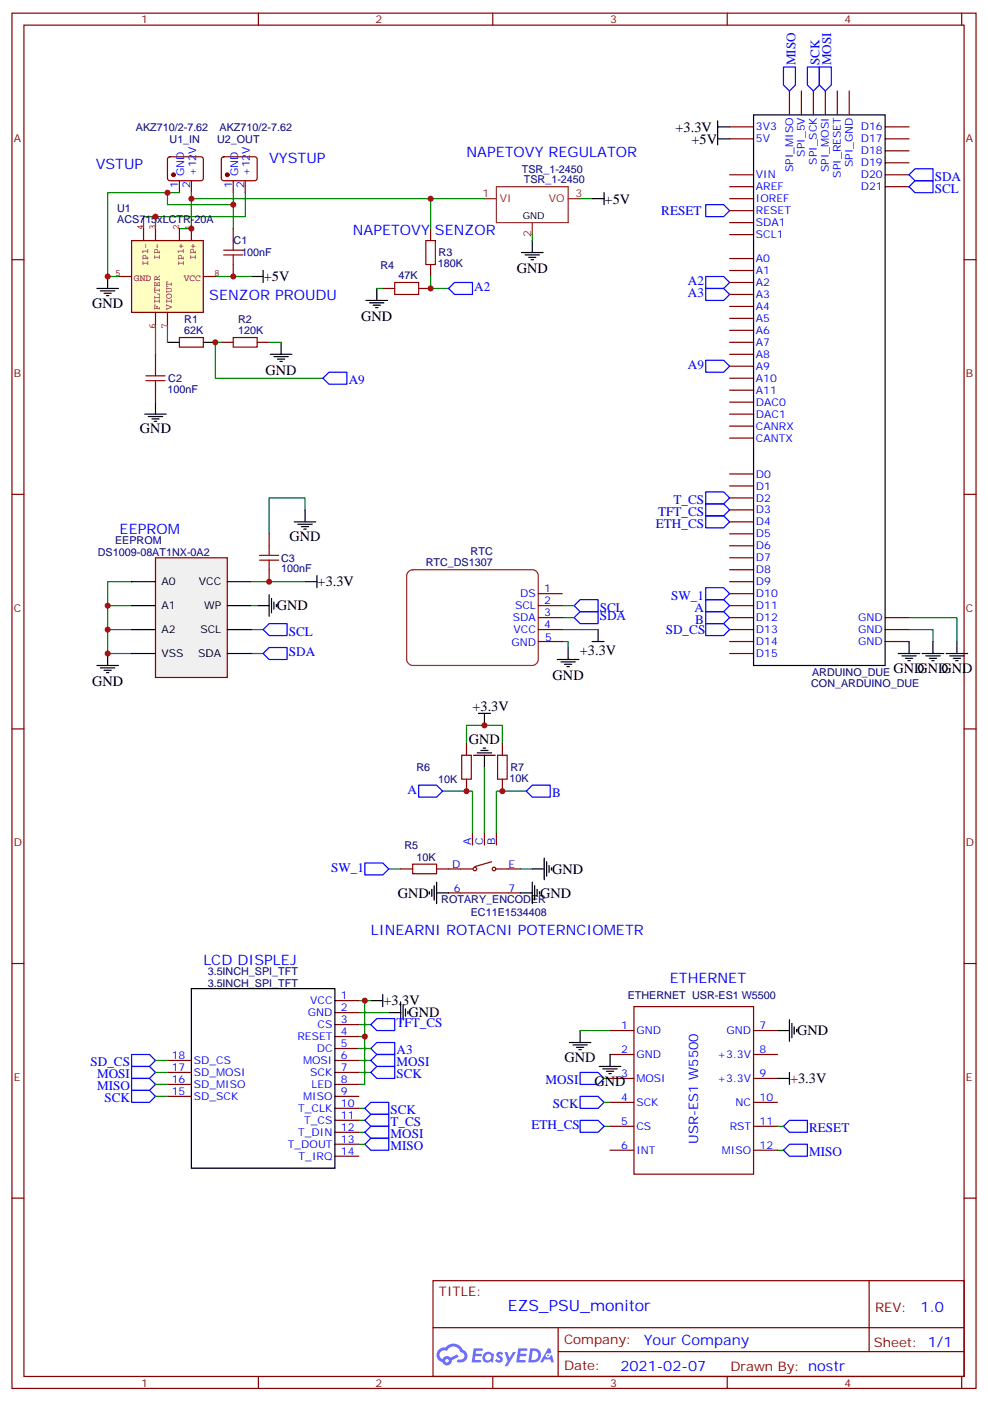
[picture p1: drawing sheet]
<svg xmlns="http://www.w3.org/2000/svg" width="291mm" height="413mm" viewBox="0 0 291 413" stroke-linecap="round" stroke-linejoin="round" font-family="sans-serif">
<g fill="none" stroke="#870000" stroke-width=".35">
<path d="M3.5 3.9h284.4v405.3h-284.4zM7.1 7.4h277.2v398.3h-277.2zM76.2 3.9v3.5M145.3 3.9v3.5M214.5 3.9v3.5M283.6 3.9v3.5M49.6 46.4l.5-.2 9.4 .1 .5 .6-.1 5.9-.6 .5-9.5-.1-.4-.6v-5.7zM52.9 53.3v3.5M56.4 53.3v3.5M3.5 76.6h3.6M127 67.4v3.5M127 78v3.5"/>
<path d="M284.3 76.6h3.6M52.9 99.5h7.1v2.8h-7.1zM112.9 85h3.5M123.5 85h3.5M65.3 100.9h3.5M75.8 100.9h3.6M3.5 145.7h3.6M284.3 145.7h3.6M3.5 214.8h3.6M284.3 214.8h3.6M132.3 256.1h7M139.3 245.5v3.6"/>
<path d="M142.9 245.5v3.6M145 254l-4.9 1.4M146.4 256.1h7.1M146.4 245.5v3.6M132.3 263.2h21.2M3.5 284h3.6M284.3 284h3.6M3.5 353.1h3.6M284.3 353.1h3.6M127.7 377.5h156.6v28.2h-156.6zM256.3 377.5v20.9M127.7 391.3h156.5"/>
<path d="M164.6 398.4h119.6M164.6 391.3v14.1M76.2 405.7v3.5M145.3 405.7v3.5M214.5 405.7v3.5M283.6 405.7v3.5"/>
<circle cx="140.1" cy="256.1" r=".53"/>
<circle cx="145.7" cy="256.1" r=".53"/>
</g>
<circle cx="51.2" cy="51.5" r=".53" fill="#870000" stroke="#870000" stroke-width=".35"/>
<g fill="none" stroke="#000" stroke-width=".35">
<path d="M28.6 85h6.3M29.6 85.7h4.3M30.7 86.4h2.1M31.4 87.1h.7M31.7 81.5v3.5M107.9 88.5h6.4M109 89.3h4.2M110.1 90h2.1M110.8 90.7h.7M111.1 85v3.5M45.9 118.5v3.6M49.4 100.9h3.5"/>
<path d="M60 100.9h3.5M79.7 104.4h6.4M80.8 105.1h4.2M81.8 105.8h2.2M82.5 106.5h.8M82.9 100.9v3.5M42.7 122.1h6.3M43.7 122.8h4.3M44.8 123.5h2.1M45.5 124.2h.7M75.8 178.5h3.6M79.4 175.3v6.4"/>
<path d="M80.1 176.4v4.2M80.8 177.4v2.2M81.5 178.2v.7M28.6 196.1h6.3M29.6 196.8h4.3M30.7 197.6h2.1M31.4 198.3h.7M31.7 192.6v3.5M141.1 210.3h3.5M142.9 210.3v3.5M139.7 222.6h6.3M140.8 221.9h4.2"/>
<path d="M141.8 221.2h2.1M142.5 220.5h.7M142.9 222.6v3.5M157 256.1h3.5M160.5 252.9v6.4M161.2 254v4.2M161.9 255.1v2.1M162.6 255.8v.7M109.4 294.9h3.5M112.9 293.2v3.5M114.7 298.4h3.5M118.2 295.3v6.3"/>
<path d="M118.9 296.3v4.3M119.6 297.4v2.1M120.3 298.1v.7M229.3 303.7h3.5M229.3 317.9h3.5M232.8 300.6v6.3M232.8 316.1v3.5M233.5 301.6v4.3M234.2 302.7v2.1M234.9 303.4v.7"/>
</g>
<path d="M125.6 70.9h2.8v7.1h-2.8zM68.8 99.5h7v2.8h-7zM116.4 83.3h7.1v3.5h-7.1z" fill="none" stroke="#a10000" stroke-width=".35"/>
<g fill="none" stroke="#008700" stroke-width=".35">
<path d="M52.9 56.8h-21.2v24.7h3.6M45.9 95.6v8.8M49.4 95.6v5.3M127 81.5v3.5h5.3M31.7 178.5h7.1M38.8 171.4h-7.1v21.2h7.1M31.7 185.6h7.1M74.1 185.6h3.5M74.1 192.6h3.5M130.5 233.2h8.8v12.3M155.2 233.2h-8.8v12.3M114.7 256.1h3.5"/>
<path d="M153.5 256.1h3.5M105.8 294.9h3.6M105.8 298.4h8.9M107.6 294.9v10.6h-1.8M105.8 302h3.6M105.8 312.6h3.6M105.8 316.1h3.6M107.6 305.5v14.1h-1.8M105.8 326.7h1.8M105.8 330.2h1.8M105.8 333.7h1.8"/>
</g>
<g fill="#5487ff">
<path d="M146.7 398.6a1.22 1.22 0 0 1 1.7 .3l-.4 .6a.47 .47 0 0 0-.3-.4 .47 .47 0 0 0-.5 .2l.1 .2a1.14 1.14 0 0 1 .8 1.8 1.14 1.14 0 0 1-1.9 0l-.2-.2 .5-.6 .7 .4a.29 .29 0 0 0 .3-.2 .29 .29 0 0 0-.2-.3 1.04 1.04 0 0 1-.6-1.8z"/>
<path d="M139.7 397.4h2.4l.3 .2-.2 .5h-1.8l-.1 .9h1.5l.3 .4-.3 .3h-1.6l-.2 1.1 1.7 .1 .2 .3-.2 .3-2.6 .1z"/>
<path d="M152.8 397.4h2.4l.3 .2-.1 .5h-1.8l-.2 .9h1.6l.3 .4-.4 .3h-1.6l-.1 1.1 1.7 .1 .2 .3-.2 .3-2.6 .1z"/>
<path d="M161.6 397.4h.7l.3 1.3-.6 .3a.69 .69 0 0 0-1 .3 .69 .69 0 0 0 .4 .9 .69 .69 0 0 0 .9-.6l.5-.3 .6 2.2h-.8l-.2-.8h-1.8l-.5 .8h-.8z"/>
<path d="M148.8 398.5h.8l.6 1.8 1.1-1.8h.9l-2.6 4.2h-.8l.9-1.6z"/>
<path d="M156.4 397.4l-.6 4.2h1.3a2.11 2.11 0 0 0 2.5-2.2 2.11 2.11 0 0 0-2.5-2zM157.1 398.1a1.39 1.39 0 0 1 1.7 1.5 1.39 1.39 0 0 1-1.8 1.2h-.3z"/>
<path d="M142.7 399a1.54 1.54 0 0 0-.1 2.2 1.54 1.54 0 0 0 2.2 .1l.6 .3 .3-2.3-.2-.3h-.4a1.49 1.49 0 0 0-2.4 0zM143 400a.94 .94 0 0 1 1.8 0 .94 .94 0 0 1-1.8 0z"/>
<path d="M129.4 397.8a2.18 2.18 0 0 0 1.1 3.7 1.44 1.44 0 0 0 1.6 .9 1.44 1.44 0 0 0 1.2-1.5l2-1-.5-.7-1.9 1a1.47 1.47 0 0 0-2.4 .4 1.39 1.39 0 0 1-.7-1.9 1.39 1.39 0 0 1 2-.5 2.12 2.12 0 0 1 2.2-1.3 2.12 2.12 0 0 1 1.9 1.7 1.14 1.14 0 0 1 1.1 1.4 1.14 1.14 0 0 1-1.7 .7 .43 .43 0 0 0-.5 .4 .43 .43 0 0 0 .4 .5 1.98 1.98 0 0 0 2.5-1.3 1.98 1.98 0 0 0-1.2-2.5 3.1 3.1 0 0 0-5.3-.7l-.9 .1zM131.3 401.1a.55 .55 0 0 1 1.1 0 .55 .55 0 0 1-1.1 0z"/>
<circle cx="161.6" cy="399.5" r=".26"/>
</g>
<path d="M157 69.1v1.8M63.5 81.5h10.6M65.3 100.9h-1.8v10.6h31.7M165.8 185.6h10.6M137.6 219.1v-5.3h10.6v5.3M142.9 226.1v19.4M178.2 332h1.7M229.3 339h1.8" fill="none" stroke="#008700" stroke-width=".35"/>
<g fill="none" stroke="#000" stroke-width=".35">
<path d="M77.6 79.7v3.6M153.8 74.4h6.4M154.9 75.1h4.2M155.9 75.8h2.1M156.6 76.6h.7M157 70.9v3.5M74.1 81.5h3.5M90 171.4h3.5M93.5 169.7v3.5M164.4 194.4h6.3M165.5 195.1h4.2M166.5 195.8h2.1"/>
<path d="M167.2 196.5h.7M167.6 190.9v3.5M174.6 189.1h3.6M176.4 185.6v3.5"/>
</g>
<path d="M65.5 46.4l.5-.2 9.4 .1 .4 .6v5.9l-.7 .5-9.4-.1-.4-.6v-5.7zM68.8 53.3v3.5M72.3 53.3v3.5" fill="none" stroke="#870000" stroke-width=".35"/>
<circle cx="67" cy="51.5" r=".53" fill="#870000" stroke="#870000" stroke-width=".35"/>
<path d="M142.9 58.6h3.5M146.4 55h21.2v10.6h-21.2zM167.6 58.6h3.5M157 65.6v3.5" fill="none" stroke="#8c2424" stroke-width=".35"/>
<path d="M45.9 164.4h21.1v35.3h-21.1z" fill="#f0f0f0" stroke="#870000" stroke-width=".35"/>
<g fill="none" stroke="#000" stroke-width=".35">
<path d="M211.7 37.4h3.5M211.7 35.6v3.6M222.2 33.9h38.9v162.2h-38.9zM86.8 153.8h6.3M87.8 154.5h4.3M88.9 155.2h2.1M89.6 155.9h.7M90 150.3v3.5M38.8 171.4h7.1M38.8 178.5h7.1M67 171.4h7.1M67 178.5h7.1"/>
<path d="M38.8 185.6h7.1M38.8 192.6h7.1M67 185.6h7.1M67 192.6h7.1M128.8 260v6.3M157 260v6.3M126.6 262.8v.7M127.4 262.1v2.1M128.1 261.1v4.2M128.8 263.2h3.5M153.5 263.2h3.5M157.7 261.1v4.2"/>
<path d="M158.4 262.1v2.1M159.1 262.8v.7M56.4 291.4h42.4v52.9h-42.4z"/>
</g>
<g fill="none" stroke="#a10000" stroke-width=".35">
<path d="M66 73.7h5.6M66 75.1h5.6M68.8 70.9v2.8M68.8 75.1v2.9M43 110.8h5.7M43 112.2h5.7M45.9 107.9v2.9M45.9 112.2v2.8M76.6 165.1h5.6M76.6 163.7h5.6M79.4 160.9v2.8M79.4 165.1v2.8"/>
<path d="M136.2 222.6h2.8v7.1h-2.8zM146.8 222.6h2.8v7.1h-2.8zM121.7 254.7h7.1v2.8h-7.1z"/>
</g>
<g fill="none" stroke="#870000" stroke-width=".35">
<path d="M215.2 37.4h7M232.8 26.8v7.1M236.4 26.8v7.1M239.9 26.8v7.1M243.4 26.8v7.1M246.9 26.8v7.1M250.5 26.8v7.1M261.1 37.4h7M215.2 51.5h7M215.2 40.9h7M215.2 55h7M215.2 58.6h7"/>
<path d="M261.1 51.5h7M261.1 40.9h7M261.1 55h7M261.1 44.4h7M261.1 48h7M68.8 67.4v3.5M68.8 78v3.5M215.2 62.1h7M215.2 65.6h7M215.2 69.1h7M215.2 76.2h7M215.2 79.7h7"/>
<path d="M215.2 83.3h7M215.2 86.8h7M215.2 90.3h7M215.2 93.8h7M215.2 97.4h7M45.9 104.4v3.5M45.9 115v3.5M215.2 100.9h7M215.2 104.4h7M215.2 107.9h7M215.2 111.5h7M215.2 115h7"/>
<path d="M215.2 118.5h7M215.2 122.1h7M215.2 125.6h7M215.2 129.1h7M215.2 139.7h7M79.4 157.3v3.6M215.2 143.2h7M215.2 150.3h7M215.2 153.8h7M215.2 157.3h7M215.2 146.8h7M79.4 167.9v3.5"/>
<path d="M215.2 160.9h7M215.2 164.4h7M215.2 167.9h7M215.2 171.4h7M215.2 175h7M215.2 178.5h7M215.2 182h7M215.2 185.6h7M215.2 189.1h7M215.2 192.6h7M261.1 182h7M261.1 185.6h7"/>
<path d="M261.1 189.1h7M137.6 219.1v3.5M148.2 219.1v3.5M137.6 229.7v3.5M148.2 229.7v3.5M118.2 256.1h3.5M128.8 256.1h3.5M98.8 294.9h7M98.8 298.4h7M187 296.7h35.2v49.4h-35.2zM49.4 312.6h7M49.4 316.1h7"/>
<path d="M49.4 319.6h7M98.8 302h7M98.8 305.5h7M98.8 309h7M98.8 312.6h7M98.8 316.1h7M98.8 319.6h7M179.9 303.7h7.1M179.9 310.8h7.1M179.9 317.9h7.1M222.2 303.7h7.1M222.2 310.8h7.1"/>
<path d="M222.2 317.9h7.1M49.4 323.1h7M98.8 323.1h7M98.8 326.7h7M98.8 330.2h7M98.8 333.7h7M98.8 337.3h7M179.9 324.9h7.1M179.9 332h7.1M179.9 339h7.1M222.2 324.9h7.1M222.2 332h7.1"/>
<path d="M222.2 339h7.1M98.8 340.8h7"/>
</g>
<g fill="none" stroke="#008700" stroke-width=".35">
<path d="M49.4 56.8v3.5h19.4M56.4 56.8v10.6h-3.5M56.4 58.6h86.5M68.8 56.8v10.6M72.3 56.8v7.1h-30v3.5M127 58.6v8.8M171.1 58.6h3.5M111.1 85h1.8M79.4 100.9h3.5M90 150.3v-3.5h-10.6v10.5M74.1 171.4h15.9M74.1 178.5h1.7"/>
<path d="M165.8 178.5h3.5M165.8 189.1h1.8v1.8M165.8 182h3.5M45.9 312.6h3.5M45.9 316.1h3.5M45.9 319.6h3.5M105.8 309h3.6M178.2 317.9h1.7M45.9 323.1h3.5M105.8 337.3h1.8M178.2 324.9h1.7M229.3 332h1.8"/>
</g>
<g fill="none" stroke="#00f" stroke-width=".35">
<path d="M231.1 19.8h3.5v5.2l-1.8 1.8-1.7-1.8zM238.1 19.8h3.6v5.2l-1.8 1.8-1.8-1.8zM241.7 19.8h3.5v5.2l-1.8 1.8-1.7-1.8zM269.9 53.3h5.3v3.5h-5.3l-1.8-1.8zM269.9 49.7h5.3v3.6h-5.3l-1.8-1.8zM208.1 60.3h5.3l1.8 1.8-1.8 1.8h-5.3zM132.3 85l1.8-1.7h5.2v3.5h-5.2zM208.1 85h5.3l1.8 1.8-1.8 1.7h-5.3zM208.1 81.5h5.3l1.8 1.8-1.8 1.7h-5.3zM97 109.7h5.3v3.5h-5.3l-1.8-1.7zM208.1 106.2h5.3l1.8 1.7-1.8 1.8h-5.3zM208.1 145h5.3l1.8 1.8-1.8 1.7h-5.3z"/>
<path d="M208.1 152h5.3l1.8 1.8-1.8 1.8h-5.3zM208.1 148.5h5.3l1.8 1.8-1.8 1.7h-5.3zM171.1 176.7h5.3v3.6h-5.3l-1.8-1.8zM208.1 173.2h5.3l1.8 1.8-1.8 1.7h-5.3zM208.1 176.7h5.3l1.8 1.8-1.8 1.8h-5.3zM77.6 192.6l1.8-1.7h5.3v3.5h-5.3zM79.4 183.8h5.3v3.5h-5.3l-1.8-1.7zM169.3 182l1.8-1.7h5.3v3.5h-5.3zM208.1 183.8h5.3l1.8 1.8-1.8 1.7h-5.3zM208.1 180.3h5.3l1.8 1.7-1.8 1.8h-5.3zM123.5 231.4h5.3l1.7 1.8-1.7 1.7h-5.3zM157 231.4h5.3v3.5h-5.3l-1.8-1.7z"/>
<path d="M107.6 254.4h5.3l1.8 1.7-1.8 1.8h-5.3zM38.8 317.9h5.3l1.8 1.7-1.8 1.8h-5.3zM38.8 314.3h5.3l1.8 1.8-1.8 1.8h-5.3zM38.8 310.8h5.3l1.8 1.8-1.8 1.7h-5.3zM109.4 302l1.7-1.8h5.3v3.5h-5.3zM111.1 310.8h5.3v3.5h-5.3l-1.7-1.7zM111.1 314.3h5.3v3.6h-5.3l-1.7-1.8zM111.1 307.3h5.3v3.5h-5.3l-1.7-1.8zM171.1 316.1h5.3l1.8 1.8-1.8 1.7h-5.3zM38.8 321.4h5.3l1.8 1.7-1.8 1.8h-5.3zM109.4 335.5h5.3v3.5h-5.3l-1.8-1.7zM109.4 324.9h5.3v3.5h-5.3l-1.8-1.7z"/>
<path d="M109.4 332h5.3v3.5h-5.3l-1.8-1.8zM109.4 328.4h5.3v3.6h-5.3l-1.8-1.8zM171.1 323.1h5.3l1.8 1.8-1.8 1.8h-5.3zM171.1 330.2h5.3l1.8 1.8-1.8 1.7h-5.3zM232.8 337.3h5.3v3.5h-5.3l-1.7-1.8zM232.8 330.2h5.3v3.5h-5.3l-1.7-1.7z"/>
</g>
<path d="M38.8 70.9h21.2v21.2h-21.2z" fill="#ffffc2" stroke="#850000" stroke-width=".35"/>
<path d="M42.3 67.4v3.5M45.9 67.4v3.5M52.9 67.4v3.5M56.4 67.4v3.5M35.3 81.5h3.5M45.9 92.1v3.5M49.4 92.1v3.5M60 81.5h3.5" fill="none" stroke="#850000" stroke-width=".35"/>
<path d="M45.9 63.9v3.5M268.1 185.6h7.1v3.5M268.1 182h14.1v7.1M171.1 303.7h8.8" fill="none" stroke="#008700" stroke-width=".35"/>
<path d="M120.5 168.4l1.2-.5h35.3a1.76 1.76 0 0 1 1.7 1.8v24.7a1.89 1.89 0 0 1-1.7 1.7h-35.3a1.89 1.89 0 0 1-1.8-1.7v-24.7z" fill="none" stroke="#8c2424" stroke-width=".35"/>
<path d="M158.7 178.5h7.1M158.7 175h7.1M158.7 182h7.1M158.7 185.6h7.1M158.7 189.1h7.1" fill="none" stroke="#870000" stroke-width=".35"/>
<g fill="none" stroke="#000" stroke-width=".35">
<path d="M211.7 39.2v3.5M174.6 58.6h3.6M178.2 56.8v3.5M211.7 40.9h3.5M264.9 192.6h6.4M266 193.3h4.2M267.1 194h2.1M267.8 194.7h.7M268.1 189.1v3.5M272 192.6h6.3M273 193.3h4.3M274.1 194h2.1"/>
<path d="M274.8 194.7h.7M275.2 189.1v3.5M279 192.6h6.4M280.1 193.3h4.2M281.2 194h2.1M281.9 194.7h.7M282.2 189.1v3.5M167.9 307.3h6.4M169 308h4.2M170 308.7h2.2M170.7 309.4h.7M171.1 303.7v3.6"/>
<path d="M176.7 314.3h6.4M177.8 315h4.2M178.9 315.7h2.1M179.6 316.4h.7M179.9 310.8v3.5"/>
</g>
<g fill="#c00">
<circle cx="127" cy="85" r=".88"/>
<circle cx="107.6" cy="305.5" r=".88"/>
<circle cx="107.6" cy="294.9" r=".88"/>
<circle cx="63.5" cy="100.9" r=".88"/>
<circle cx="31.8" cy="178.5" r=".88"/>
<circle cx="31.8" cy="185.6" r=".88"/>
<circle cx="31.8" cy="192.6" r=".88"/>
<circle cx="68.8" cy="81.5" r=".88"/>
<circle cx="31.8" cy="81.5" r=".88"/>
<circle cx="49.4" cy="56.8" r=".88"/>
<circle cx="68.8" cy="60.3" r=".88"/>
<circle cx="56.4" cy="58.6" r=".88"/>
<circle cx="127" cy="58.6" r=".88"/>
<circle cx="137.6" cy="233.2" r=".88"/>
<circle cx="148.2" cy="233.2" r=".88"/>
<circle cx="142.9" cy="213.8" r=".88"/>
<circle cx="79.4" cy="171.4" r=".88"/>
<circle cx="56.4" cy="67.4" r=".88"/>
<circle cx="45.9" cy="63.9" r=".88"/>
</g>
<text font-size="4.6" fill="#00f" x="149.8" y="386.5">EZS_PSU_monitor</text>
<g font-size="4.2">
<text x="199.2" y="38.8">+3.3V</text>
<text x="203.9" y="42.4">+5V</text>
<text x="178.3" y="60">+5V</text>
<text x="77.8" y="82.9">+5V</text>
<text x="152.4" y="80.5">GND</text>
<text x="27.2" y="90.7">GND</text>
<text x="106.5" y="94.5">GND</text>
<text x="78.3" y="110.4">GND</text>
<text x="41.3" y="127.7">GND</text>
<text x="85.4" y="159.5">GND</text>
<text x="93.7" y="172.9">+3.3V</text>
<text x="81.7" y="179.9">GND</text>
<text x="171" y="193.1">+3.3V</text>
<text x="27.2" y="202.1">GND</text>
<text x="163" y="200.5">GND</text>
<text x="263.5" y="198.3">GND</text>
<text x="270.6" y="198.3">GND</text>
<text x="277.6" y="198.3">GND</text>
<text x="139.3" y="209.5">+3.3V</text>
<text x="138.3" y="219.4">GND</text>
<text x="162.8" y="257.5">GND</text>
<text x="117.3" y="264.6">GND</text>
<text x="159.3" y="264.6">GND</text>
<text x="113.1" y="296.3">+3.3V</text>
<text x="120.5" y="299.8">GND</text>
<text x="235.1" y="305.2">GND</text>
<text x="166.5" y="312.9">GND</text>
<text x="175.3" y="320">GND</text>
<text x="233" y="319.3">+3.3V</text>
</g>
<g font-size="4.2" fill="#00f">
<text x="79.4" y="48">VYSTUP</text>
<text x="137.6" y="46.2">NAPETOVY REGULATOR</text>
<text x="28.2" y="49.7">VSTUP</text>
<text x="104.1" y="69.1">NAPETOVY SENZOR</text>
<text x="61.7" y="88.5">SENZOR PROUDU</text>
<text x="35.3" y="157.3">EEPROM</text>
<text x="109.4" y="275.5">LINEARNI ROTACNI POTERNCIOMETR</text>
<text x="60" y="284.3">LCD DISPLEJ</text>
<text x="197.6" y="289.6">ETHERNET</text>
<text x="271.5" y="386.7">1.0</text>
<text x="189.9" y="396.3">Your Company</text>
<text x="183" y="404.1">2021-02-07</text>
</g>
<g font-size="3.9" fill="#00f">
<text x="234.6" y="19.2" transform="rotate(-90 234.6 19.2)">MISO</text>
<text x="241.7" y="19.2" transform="rotate(-90 241.7 19.2)">SCK</text>
<text x="245.2" y="19.2" transform="rotate(-90 245.2 19.2)">MOSI</text>
<text x="275.7" y="53.3">SDA</text>
<text x="275.7" y="56.8">SCL</text>
<text x="195" y="63.3">RESET</text>
<text x="202.9" y="84">A2</text>
<text x="139.9" y="85.7">A2</text>
<text x="202.9" y="87.5">A3</text>
<text x="102.8" y="113.2">A9</text>
<text x="202.9" y="108.7">A9</text>
<text x="198.6" y="148.5">T_CS</text>
<text x="193.4" y="155.6">ETH_CS</text>
<text x="194.1" y="152">TFT_CS</text>
<text x="197.9" y="176.7">SW_1</text>
<text x="176.9" y="182.9">SDA</text>
<text x="176.9" y="180.3">SCL</text>
<text x="204.8" y="180.3">A</text>
<text x="205" y="183.8">B</text>
<text x="85.2" y="187.3">SCL</text>
<text x="196.4" y="186.9">SD_CS</text>
<text x="85.2" y="193.5">SDA</text>
<text x="120.2" y="233.9">A</text>
<text x="162.8" y="234.9">B</text>
<text x="97.7" y="257">SW_1</text>
<text x="117" y="302.7">TFT_CS</text>
<text x="116.9" y="310.8">A3</text>
<text x="26.7" y="314.3">SD_CS</text>
<text x="28.6" y="317.9">MOSI</text>
<text x="116.9" y="314.3">MOSI</text>
<text x="116.9" y="317.9">SCK</text>
<text x="28.6" y="321.4">MISO</text>
<text x="160.9" y="319.6">MOSI</text>
<text x="30.8" y="324.9">SCK</text>
<text x="115.2" y="328.4">SCK</text>
<text x="163.1" y="326.7">SCK</text>
<text x="115.2" y="335.5">MOSI</text>
<text x="115.2" y="332">T_CS</text>
<text x="156.8" y="332.7">ETH_CS</text>
<text x="238.7" y="333.7">RESET</text>
<text x="115.2" y="339">MISO</text>
<text x="206" y="337.1" transform="rotate(-90 206 337.1)">USR-ES1 W5500</text>
<text x="238.7" y="340.8">MISO</text>
</g>
<g font-size="3.9" fill="#800">
<text x="129.5" y="382.1">TITLE:</text>
<text x="258.1" y="386.7">REV:</text>
<text x="166.4" y="396.3">Company:</text>
<text x="257.7" y="396.9">Sheet: 1/1</text>
<text x="166.4" y="403.9">Date:</text>
<text x="215.4" y="404">Drawn By: nostr</text>
</g>
<g font-size="3.2" fill="#800">
<text x="41.6" y="6.9">1</text>
<text x="110.8" y="6.9">2</text>
<text x="179.9" y="6.9">3</text>
<text x="249.1" y="6.9">4</text>
<text x="4.1" y="42">A</text>
<text x="284.9" y="42">A</text>
<text x="4.1" y="111.1">B</text>
<text x="284.9" y="111.1">B</text>
<text x="4.1" y="180.3">C</text>
<text x="284.9" y="180.3">C</text>
<text x="4.1" y="249.4">D</text>
<text x="284.9" y="249.4">D</text>
<text x="4.1" y="318.6">E</text>
<text x="284.9" y="318.6">E</text>
<text x="41.6" y="408.7">1</text>
<text x="110.8" y="408.7">2</text>
<text x="179.9" y="408.7">3</text>
<text x="249.1" y="408.7">4</text>
</g>
<g font-size="3.2" fill="#000080">
<text x="40.1" y="38.5">AKZ710/2-7.62</text>
<text x="64.8" y="38.5">AKZ710/2-7.62</text>
<text x="50" y="42.1">U1_IN</text>
<text x="64.1" y="42.1">U2_OUT</text>
<text x="153.9" y="50.9">TSR_1-2450</text>
<text x="154.5" y="54">TSR_1-2450</text>
<text x="34.6" y="65.6">ACS715xLCTR-20A</text>
<text x="34.6" y="62.5">U1</text>
<text x="68.9" y="72.1">C1</text>
<text x="71.2" y="75.6">100nF</text>
<text x="129.4" y="75.6">R3</text>
<text x="112.2" y="79.1">R4</text>
<text x="117.5" y="82.2">47K</text>
<text x="129.1" y="78.8">180K</text>
<text x="54.3" y="95.3">R1</text>
<text x="70.2" y="95.3">R2</text>
<text x="54.3" y="98.4">62K</text>
<text x="70.2" y="98.4">120K</text>
<text x="49.6" y="112.6">C2</text>
<text x="49.4" y="115.8">100nF</text>
<text x="33.9" y="160.2">EEPROM</text>
<text x="28.9" y="163.8">DS1009-08AT1NX-0A2</text>
<text x="82.9" y="165.5">C3</text>
<text x="125.6" y="166.9">RTC_DS1307</text>
<text x="138.8" y="163.7">RTC</text>
<text x="82.9" y="168.7">100nF</text>
<text x="239.3" y="202.4">CON_ARDUINO_DUE</text>
<text x="239.5" y="199.2">ARDUINO_DUE</text>
<text x="122.8" y="227.3">R6</text>
<text x="150.5" y="227.3">R7</text>
<text x="129.3" y="230.8">10K</text>
<text x="150.3" y="230.5">10K</text>
<text x="119.3" y="250.2">R5</text>
<text x="122.8" y="253.6">10K</text>
<text x="130.2" y="266.1">ROTARY_ENCODER</text>
<text x="138.8" y="270.1">EC11E1534408</text>
<text x="61.3" y="287.2">3.5INCH_SPI_TFT</text>
<text x="61.3" y="290.8">3.5INCH_SPI_TFT</text>
<text x="185.2" y="294.3">ETHERNET USR-ES1 W5500</text>
</g>
<g font-size="3.2" fill="#00f">
<text x="223" y="42">5V</text>
<text x="223" y="38.5">3V3</text>
<text x="253.9" y="38.5">D16</text>
<text x="253.9" y="42">D17</text>
<text x="237.4" y="46.2" transform="rotate(-90 237.4 46.2)">SPI_5V</text>
<text x="253.9" y="45.5">D18</text>
<text x="54.3" y="52" transform="rotate(-90 54.3 52)">GND</text>
<text x="57.9" y="52" transform="rotate(-90 57.9 52)">+12V</text>
<text x="70.2" y="52" transform="rotate(-90 70.2 52)">GND</text>
<text x="73.7" y="52" transform="rotate(-90 73.7 52)">+12V</text>
<text x="223" y="52.6">VIN</text>
<text x="233.9" y="50.7" transform="rotate(-90 233.9 50.7)">SPI_MISO</text>
<text x="240.9" y="48.6" transform="rotate(-90 240.9 48.6)">SPI_SCK</text>
<text x="244.5" y="50.7" transform="rotate(-90 244.5 50.7)">SPI_MOSI</text>
<text x="248" y="52.3" transform="rotate(-90 248 52.3)">SPI_RESET</text>
<text x="251.5" y="49.3" transform="rotate(-90 251.5 49.3)">SPI_GND</text>
<text x="253.9" y="49">D19</text>
<text x="253.9" y="52.6">D20</text>
<text x="52.6" y="55.5" transform="rotate(-90 52.6 55.5)">1</text>
<text x="56.1" y="55.5" transform="rotate(-90 56.1 55.5)">2</text>
<text x="68.4" y="55.5" transform="rotate(-90 68.4 55.5)">1</text>
<text x="72" y="55.5" transform="rotate(-90 72 55.5)">2</text>
<text x="223" y="56.1">AREF</text>
<text x="223" y="59.6">IOREF</text>
<text x="253.9" y="56.1">D21</text>
<text x="223" y="63.1">RESET</text>
<text x="223" y="66.7">SDA1</text>
<text x="223" y="70.2">SCL1</text>
<text x="223" y="77.3">A0</text>
<text x="223" y="80.8">A1</text>
<text x="223" y="84.3">A2</text>
<text x="223" y="87.8">A3</text>
<text x="223" y="91.4">A4</text>
<text x="223" y="94.9">A5</text>
<text x="223" y="98.4">A6</text>
<text x="223" y="102">A7</text>
<text x="223" y="105.5">A8</text>
<text x="223" y="109">A9</text>
<text x="223" y="112.5">A10</text>
<text x="223" y="116.1">A11</text>
<text x="223" y="119.6">DAC0</text>
<text x="223" y="123.1">DAC1</text>
<text x="223" y="126.6">CANRX</text>
<text x="223" y="130.2">CANTX</text>
<text x="223" y="140.8">D0</text>
<text x="223" y="144.3">D1</text>
<text x="223" y="147.8">D2</text>
<text x="223" y="151.3">D3</text>
<text x="223" y="154.9">D4</text>
<text x="223" y="158.4">D5</text>
<text x="223" y="161.9">D6</text>
<text x="223" y="165.5">D7</text>
<text x="223" y="169">D8</text>
<text x="223" y="172.5">D9</text>
<text x="151.9" y="179.6">SCL</text>
<text x="153.4" y="176">DS</text>
<text x="160.5" y="178.2">2</text>
<text x="160.5" y="174.6">1</text>
<text x="223" y="176">D10</text>
<text x="223" y="179.6">D11</text>
<text x="151.3" y="183.1">SDA</text>
<text x="160.5" y="181.7">3</text>
<text x="160.5" y="185.2">4</text>
<text x="223" y="183.1">D12</text>
<text x="253.1" y="183.1">GND</text>
<text x="150.9" y="190.3">GND</text>
<text x="151.4" y="186.6">VCC</text>
<text x="160.8" y="189.1">5</text>
<text x="223" y="186.6">D13</text>
<text x="223" y="190.1">D14</text>
<text x="253.1" y="186.6">GND</text>
<text x="253.1" y="190.1">GND</text>
<text x="223" y="193.7">D15</text>
<text x="139" y="249.1" transform="rotate(-90 139 249.1)">A</text>
<text x="142.5" y="249.1" transform="rotate(-90 142.5 249.1)">C</text>
<text x="146" y="249.1" transform="rotate(-90 146 249.1)">B</text>
<text x="133.4" y="255.8">D</text>
<text x="149.9" y="255.8">E</text>
<text x="133.8" y="262.8">6</text>
<text x="149.9" y="262.8">7</text>
<text x="90.8" y="299.5">GND</text>
<text x="91.5" y="296">VCC</text>
<text x="100.5" y="294.6">1</text>
<text x="100.5" y="298.1">2</text>
<text x="93.7" y="303">CS</text>
<text x="100.5" y="301.6">3</text>
<text x="100.5" y="305.2">4</text>
<text x="183.2" y="303.4">1</text>
<text x="187.7" y="304.8">GND</text>
<text x="214.3" y="304.8">GND</text>
<text x="224" y="303.4">7</text>
<text x="87.7" y="306.6">RESET</text>
<text x="93.4" y="310.1">DC</text>
<text x="100.5" y="308.7">5</text>
<text x="183.2" y="310.4">2</text>
<text x="187.7" y="311.9">GND</text>
<text x="211.6" y="311.9">+3.3V</text>
<text x="224" y="310.4">8</text>
<text x="50.6" y="315.7">17</text>
<text x="50.6" y="312.2">18</text>
<text x="57.1" y="317.1">SD_MOSI</text>
<text x="57.1" y="313.6">SD_CS</text>
<text x="89.4" y="313.6">MOSI</text>
<text x="91.5" y="317.1">SCK</text>
<text x="100.5" y="312.2">6</text>
<text x="100.5" y="315.7">7</text>
<text x="183.2" y="317.5">3</text>
<text x="224" y="317.5">9</text>
<text x="50.6" y="322.8">15</text>
<text x="50.6" y="319.3">16</text>
<text x="57.1" y="320.7">SD_MISO</text>
<text x="91.9" y="320.7">LED</text>
<text x="100.5" y="319.3">8</text>
<text x="100.5" y="322.8">9</text>
<text x="187.7" y="318.9">MOSI</text>
<text x="211.6" y="318.9">+3.3V</text>
<text x="57.1" y="324.2">SD_SCK</text>
<text x="87.9" y="327.7">T_CLK</text>
<text x="89.4" y="324.2">MISO</text>
<text x="100.5" y="326.3">10</text>
<text x="100.5" y="329.8">11</text>
<text x="183.2" y="324.6">4</text>
<text x="187.7" y="326">SCK</text>
<text x="217" y="326">NC</text>
<text x="224" y="324.6">10</text>
<text x="87.9" y="334.8">T_DIN</text>
<text x="89.7" y="331.3">T_CS</text>
<text x="100.5" y="333.4">12</text>
<text x="183.2" y="331.6">5</text>
<text x="187.7" y="333">CS</text>
<text x="215.2" y="333">RST</text>
<text x="224" y="331.6">11</text>
<text x="84.9" y="338.3">T_DOUT</text>
<text x="88.1" y="341.8">T_IRQ</text>
<text x="100.5" y="336.9">13</text>
<text x="100.5" y="340.4">14</text>
<text x="183.2" y="338.7">6</text>
<text x="187.7" y="340.1">INT</text>
<text x="212.9" y="340.1">MISO</text>
<text x="224" y="338.7">12</text>
</g>
<g font-size="3.2" fill="#8d2323">
<text x="142.3" y="58.2">1</text>
<text x="147.5" y="59.6">VI</text>
<text x="161.8" y="59.6">VO</text>
<text x="169.7" y="58.2">3</text>
<text x="156.6" y="69.8" transform="rotate(-90 156.6 69.8)">2</text>
</g>
<g font-size="3.2">
<text x="47.6" y="172.5">A0</text>
<text x="58.7" y="172.5">VCC</text>
<text x="47.6" y="179.6">A1</text>
<text x="60.2" y="179.6">WP</text>
<text x="47.6" y="186.6">A2</text>
<text x="59.1" y="186.6">SCL</text>
<text x="47.6" y="193.7">VSS</text>
<text x="58.5" y="193.7">SDA</text>
</g>
<text font-size="2.8" x="154.2" y="64.6">GND</text>
<g font-size="2.8" fill="#840000">
<text x="42.3" y="67.7" transform="rotate(-90 42.3 67.7)">4</text>
<text x="45.8" y="67.7" transform="rotate(-90 45.8 67.7)">3</text>
<text x="52.9" y="67.7" transform="rotate(-90 52.9 67.7)">2</text>
<text x="56.4" y="67.7" transform="rotate(-90 56.4 67.7)">1</text>
<text x="47.2" y="76.7" transform="rotate(-90 47.2 76.7)">IP-</text>
<text x="57.8" y="76.7" transform="rotate(-90 57.8 76.7)">IP+</text>
<text x="33.9" y="81.5">5</text>
<text x="39.5" y="82.8">GND</text>
<text x="43.7" y="78.4" transform="rotate(-90 43.7 78.4)">IP1-</text>
<text x="54.2" y="82.8">VCC</text>
<text x="54.2" y="78.4" transform="rotate(-90 54.2 78.4)">IP1+</text>
<text x="63.1" y="81.5">8</text>
<text x="47.2" y="91.4" transform="rotate(-90 47.2 91.4)">FILTER</text>
<text x="50.7" y="91.4" transform="rotate(-90 50.7 91.4)">VIOUT</text>
<text x="45.8" y="96.9" transform="rotate(-90 45.8 96.9)">6</text>
<text x="49.4" y="96.9" transform="rotate(-90 49.4 96.9)">7</text>
</g>
</svg>
